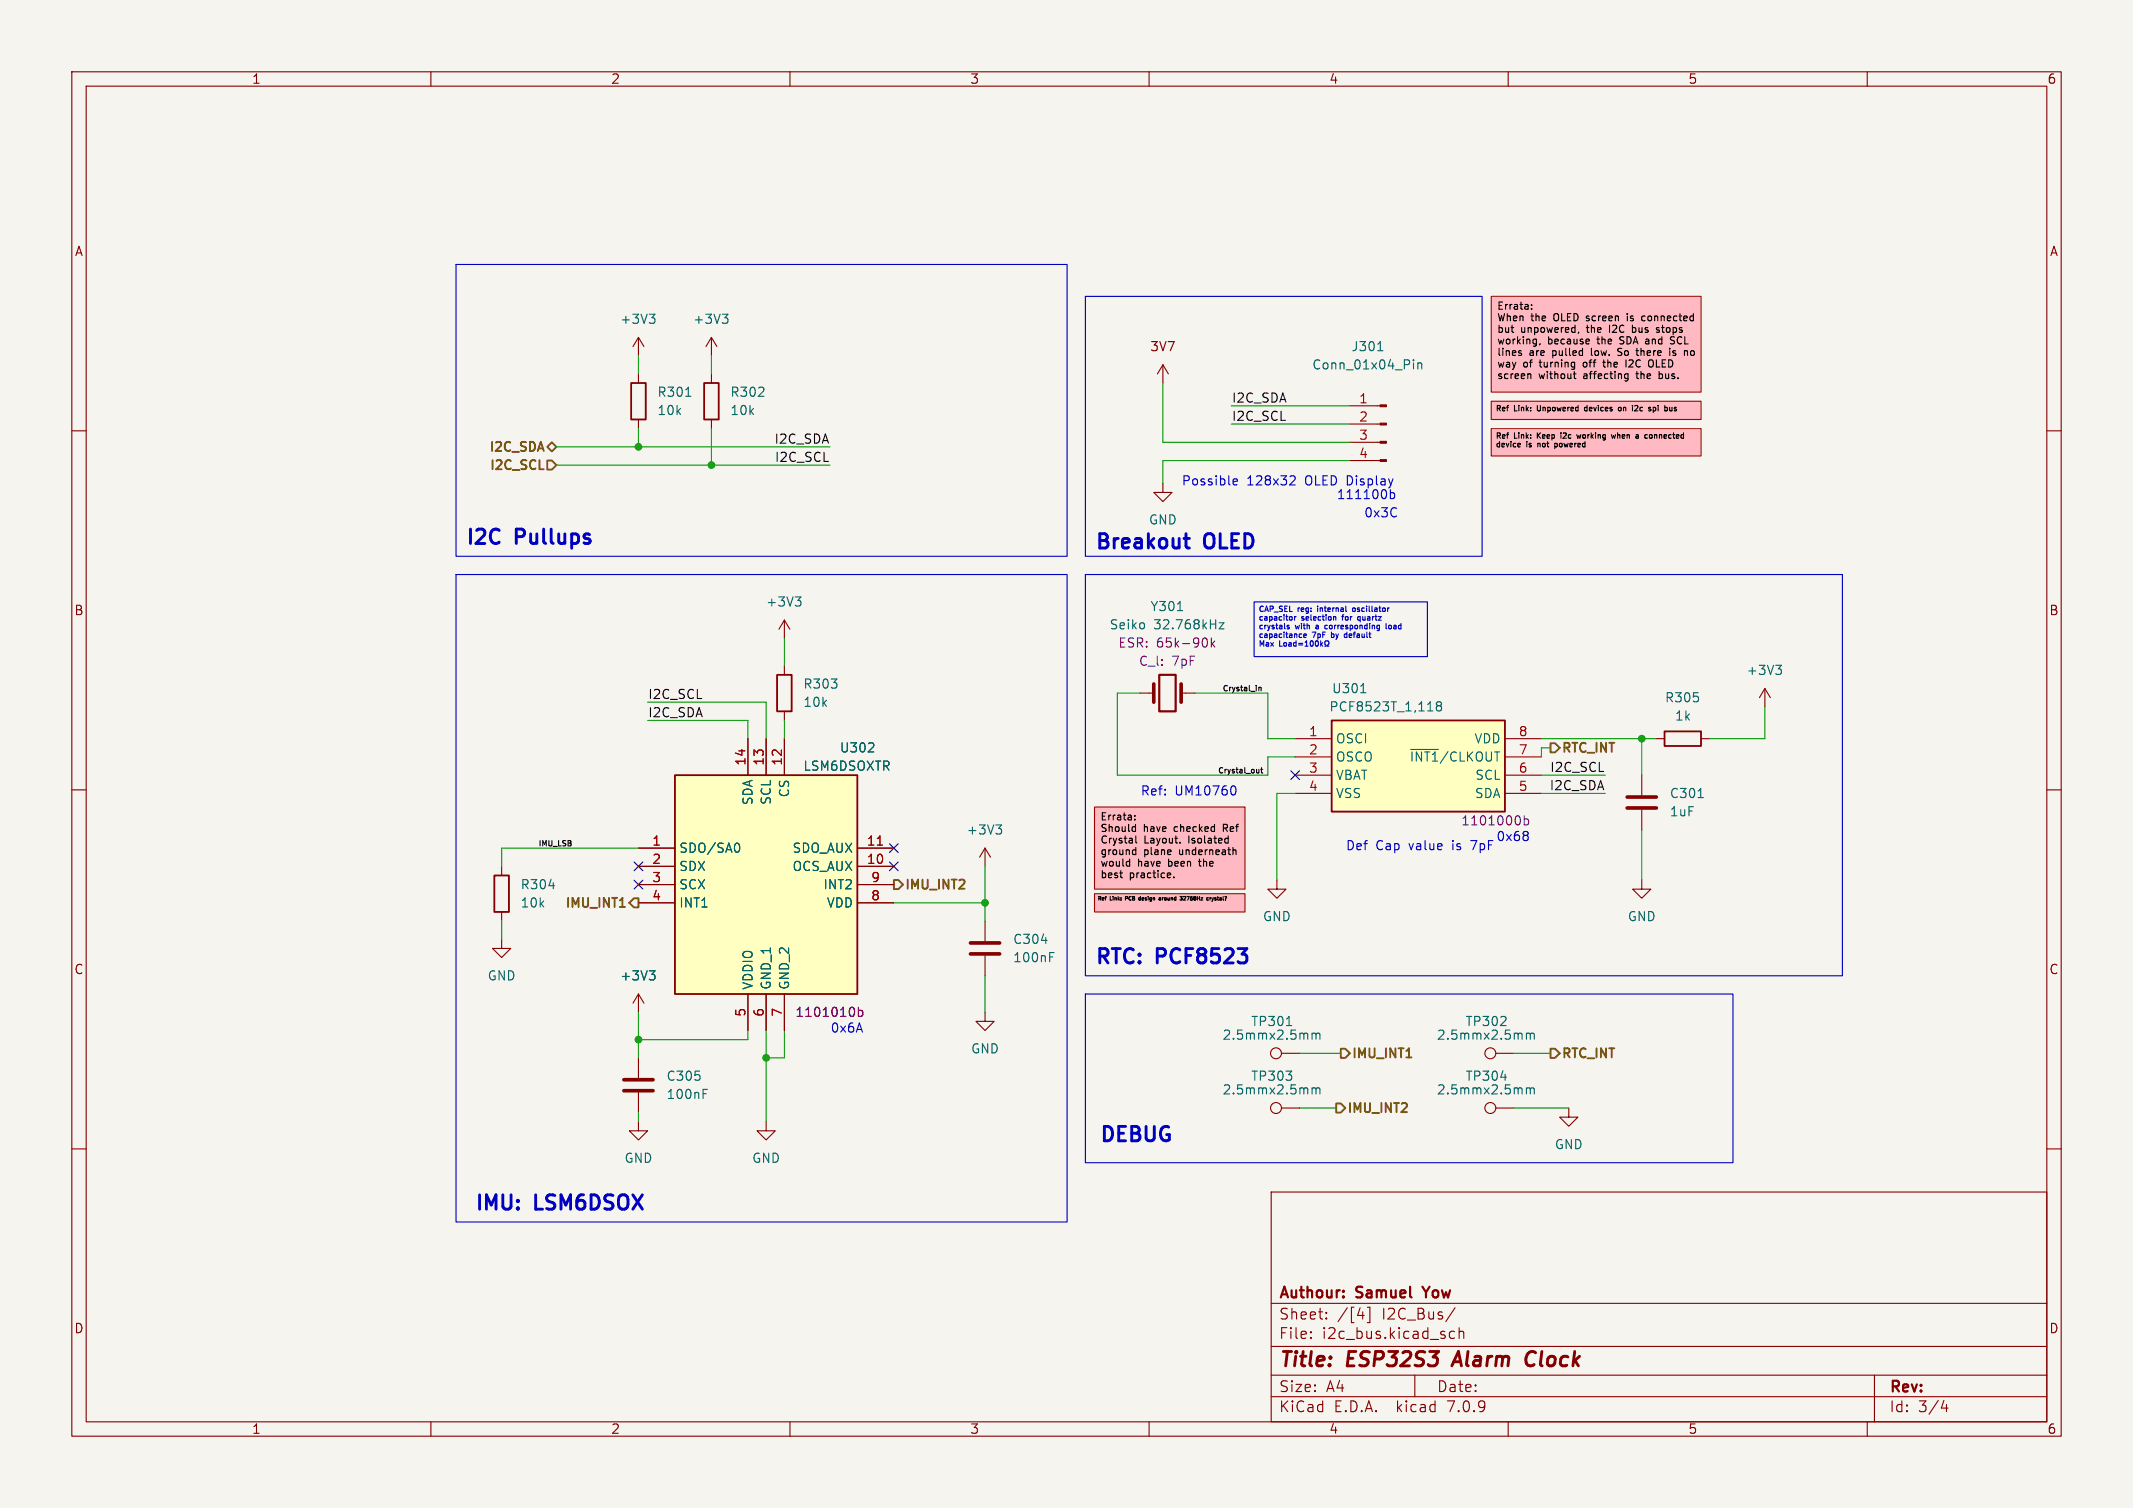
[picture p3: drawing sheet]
<svg xmlns="http://www.w3.org/2000/svg" width="297mm" height="210mm" viewBox="0 0 297 210" stroke-linecap="round" stroke-linejoin="round" font-family="sans-serif">
<path d="M0 0h297v210h-297z" fill="#f5f4ef" stroke="#f5f4ef" stroke-width=".14"/>
<g fill="none" stroke="#840000" stroke-width=".15">
<path d="M10 10h277v190h-277zM12 12h273v186h-273zM60 10v2M110 10v2M160 10v2M210 10v2M260 10v2M10 60h2M88.9 47v2.5M88.9 52.1v1.2M88.9 58.4v1.3M88.9 47l-.8 1.3"/>
<path d="M88.9 47l.8 1.3M99.1 47v2.5M99.1 52.1v1.2M99.1 58.4v1.3M99.1 47l-.8 1.3M99.1 47l.7 1.3M161.9 50.8l-.7 1.3M161.9 50.8v2.5M161.9 50.8l.8 1.3M188 59.1h4.2M188 56.5h4.2M285 60h2"/>
<path d="M161.9 67.3v1.3h1.3l-1.3 1.3-1.2-1.3h1.2M188 64.1h4.2M188 61.6h4.2M109.2 86.4l-.7 1.2M109.2 86.4v2.5M109.2 92.7v1.3M109.2 99.1v1.2M109.2 86.4l.8 1.2M158.7 96.5h2M164.5 96.5h1.9M245.7 95.9l-.7 1.3M245.7 95.9v2.5"/>
<path d="M245.7 95.9l.8 1.3M10 110h2M88.9 118.1h5.1M104.1 102.9v5.1M106.7 102.9v5.1M109.2 102.9v5.1M119.4 118.1h5.1M137.2 118.1v2.6M137.2 118.1l-.8 1.3M137.2 118.1l.7 1.3M180.3 102.9h5.1M180.3 105.4h5.1"/>
<path d="M180.3 108h5.1M180.3 110.5h5.1M209.5 102.9h5.1M209.5 105.4h5.1M209.5 108h5.1M209.5 110.5h5.1M228.6 108v2.7M228.6 112.8v2.8M230.5 102.9h1.3M236.9 102.9h1.2M285 110h2M69.8 130.8v1.3h1.3l-1.3 1.3-1.2-1.3h1.2"/>
<path d="M69.8 120.7v1.2M69.8 127v1.3M88.9 138.4v2.6M88.9 138.4l-.8 1.3M88.9 138.4l.8 1.3M88.9 120.7h5.1M88.9 123.2h5.1M88.9 125.7h5.1M104.1 138.4v5.1M106.7 138.4v5.1M109.2 138.4v5.1M119.4 120.7h5.1"/>
<path d="M119.4 123.2h5.1M119.4 125.7h5.1M137.2 128.3v2.8M137.2 133.1v2.8M177.8 122.6v1.2h1.3l-1.3 1.3-1.3-1.3h1.3M228.6 122.6v1.2h1.3l-1.3 1.3-1.3-1.3h1.3M10 160h2M88.9 156.2v1.3h1.3l-1.3 1.3-1.3-1.3h1.3M88.9 147.3v2.8M88.9 152.1v2.8M106.7 156.2v1.3h1.2l-1.2 1.3-1.3-1.3h1.3M137.2 141v1.2h1.2l-1.2 1.3-1.3-1.3h1.3"/>
<path d="M178.4 154.3h2.6M178.4 146.7h2.6M208.3 154.3h2.5M208.3 146.7h2.5M218.4 154.3v1.3h1.3l-1.3 1.2-1.2-1.2h1.2M285 160h2M177 166h108v32h-108zM60 198v2M110 198v2M160 198v2M177 194.5h108M177 191.5h108"/>
<path d="M177 187.5h108M177 181.5h108M182.5 186.3h.1l-.1 .1M182.5 186.3v.1M182.5 185.5v.1M182.5 185.5h.1l-.1 .1M184.7 183.6v.1M184.7 183.6h-.1l.1 .1M184.7 182.8v.1M184.7 182.8h-.1l.1 .1M189 183.2h1M189.7 182.7v1"/>
<path d="M190.4 182.1h.3v2.1h-.3M197 191.5v3M202.5 185.5l-.4-.1-.3 .3v.4l.2 .2 .1 .1 .4-.1M202.6 182.1l-1.3 2M203.2 185.5a.37 .37 0 0 1 .6 .1v.8M203.2 184.9v1.5M210 198v2M260 198v2M261 191.5v6.5M270.7 195l-.4 1.1h.9M271 195.6v1"/>
<circle cx="177.7" cy="154.3" r=".76"/>
<circle cx="177.7" cy="146.7" r=".76"/>
<circle cx="207.5" cy="154.3" r=".76"/>
<circle cx="207.5" cy="146.7" r=".76"/>
</g>
<path d="M203.1 188.2l-.9 2M213.5 188.2a1.13 1.13 0 0 0-1 .7 1.13 1.13 0 0 0 .2 1.2l.3 .1 .5-.1" fill="none" stroke="#840000" stroke-width=".4"/>
<path d="M161.4 94h2.3v5.1h-2.3zM198.1 179.2l.5 .8" fill="none" stroke="#840000" stroke-width=".3"/>
<g fill="#ffb9c2" stroke="#ffb9c2" stroke-width=".14">
<path d="M152.4 112.4h21v11.4h-21z"/>
<path d="M152.4 124.5h21v2.5h-21z"/>
<path d="M207.6 59.7h29.3v3.8h-29.3z"/>
<path d="M207.6 55.9h29.3v2.5h-29.3z"/>
<path d="M207.6 41.3h29.3v13.3h-29.3z"/>
</g>
<path d="M160.7 95.3v2.5M164.5 95.3v2.5M226.6 112.5h4M226.6 111h4M135.1 132.8h4.1M135.1 131.3h4.1M86.9 151.9h4M86.9 150.4h4" fill="none" stroke="#840000" stroke-width=".51"/>
<g fill="none" stroke="#006464" stroke-width=".15">
<path d="M90.4 43.8h.8l-.4 .4M91 44.2l.2 .3v.3l-.2 .2M95.5 55.2h.7M100.6 43.8h.8l-.5 .4M101.1 44.2l.3 .3v.3l-.3 .2M191.8 48.8h.8M196.8 50.1v.1M196.8 50.5v.9M197.4 50.5v.9M197.4 50.7l.2-.2 .3 .1 .1 .8M110.7 83.1h.8l-.4 .5M111.3 83.6l.2 .3v.3l-.2 .2"/>
<path d="M164 85h.7M169.8 86.7h.6l-.6 .9h.6M189.5 96.5h.7M200.2 98.3l-.2-.3 .2-.3h.3l.2 .3-.2 .3M200.2 98.3l-.2 .2 .1 .4 .1 .1 .4-.1 .1-.1v-.4l-.2-.1M200.2 98.3h.3M247.3 92.7h.7l-.4 .4M247.8 93.1l.2 .3v.3l-.2 .2M102.7 117.4a.79 .79 0 0 1 0 1.3M120.9 104.7h.8M121.6 103.6v.4M138.7 114.9h.8l-.5 .5"/>
<path d="M139.2 115.4l.3 .2v.3l-.3 .2M196.4 104.4h3.9M236.5 111.1h.7M76.4 123.3h.8M90.4 135.2h.8l-.4 .5M91 135.7l.2 .2v.3l-.2 .3M145 131h.8M146.2 133.3h.4M146.2 132.7h.6M97.9 152.3h.4M97.9 151.7h.6M179.1 142.8h.8"/>
<path d="M182.7 151.6l.4-.1 .1 .2M182.7 144l.4-.1 .1 .2M182.7 143.9v.8M182.7 151.5v.8M183.2 151.7l.2-.2 .3 .1 .1 .7M183.2 144.1l.2-.2h.3l.1 .8M183.2 144.1v.6M183.2 151.7v.6M209 150h.8M212.5 143.9v.8M212.5 151.5v.8M212.5 151.6l.4-.1 .2 .2"/>
<path d="M212.5 144l.4-.1 .2 .2M213.1 151.7l.2-.2 .3 .1v.7M213.1 144.1v.6M213.1 151.7v.6M213.1 144.1l.2-.2h.3v.8"/>
</g>
<path d="M167.8 88.8a.79 .79 0 0 1 0 1.3M168.7 88.8v1.3M168.8 89.6l.4 .5M169.2 89.3l-.5 .5M212.2 113.6v1.3M212.2 114.1l.4-.1 .2 .3v.3l-.1 .2h-.5M119.5 140.3v1.2M119.5 140.8l.4-.1 .2 .2v.4l-.1 .2h-.5" fill="none" stroke="#840084" stroke-width=".15"/>
<path d="M87.9 53.3h2v5.1h-2zM98 53.3h2.1v5.1h-2.1zM108.2 94h2v5.1h-2zM94 108h25.4v30.4h-25.4zM185.4 100.3h24.1v12.7h-24.1zM231.8 101.9h5.1v2h-5.1zM68.8 121.9h2.1v5.1h-2.1z" fill="none" stroke="#840000" stroke-width=".25"/>
<g fill="#840000" stroke="#840000" stroke-width=".15">
<path d="M192.2 64h.8v.3h-.8z"/>
<path d="M192.2 61.5h.8v.2h-.8z"/>
<path d="M192.2 58.9h.8v.3h-.8z"/>
<path d="M192.2 56.4h.8v.2h-.8z"/>
</g>
<g fill="#ffffc2" stroke="#ffffc2" stroke-width=".14">
<path d="M94 108h25.4v30.4h-25.4z"/>
<path d="M185.4 100.3h24.1v12.7h-24.1z"/>
</g>
<path d="M122.2 117.7h.7" fill="none" stroke="#a90000" stroke-width=".15"/>
<path d="M76.2 64.1h.6l.7 .7-.7 .6h-.6zM76.2 62.2l.6-.6 .7 .6-.7 .7zM215.9 103.5h.6l.7 .6-.7 .7h-.6zM86.3 126.3h.7M87.6 125.7l.7-.6h.6v1.3h-.6zM124.5 122.6h.6l.6 .6-.6 .6h-.6zM186.1 153.7h.6l.6 .6-.6 .6h-.6zM186.7 146.1h.6l.7 .6-.7 .6h-.6zM195.8 147.3h.7M215.9 146.1h.6l.7 .6-.7 .6h-.6z" fill="none" stroke="#725600" stroke-width=".25"/>
<path d="M175.3 95.7v.5M175.3 95.8l.3-.1v.5M175.3 107.1v.5M175.3 107.6h-.2M175.5 107.1h.3M175.6 106.9v.6l.2 .1" fill="none" stroke="#0f0f0f" stroke-width=".15"/>
<g fill="none" stroke="#0000c2" stroke-width=".15">
<path d="M63.5 36.8h85.1v40.7h-85.1zM151.1 41.3h55.3v36.2h-55.3zM171.7 67.1l.6-.1-.1-.3h-.3l-.2 .2 .1 .6h.4M179.8 66.3h.4l.1 .3v.2l-.7 .7h.7M193.6 68.2v1.2M194.1 68.7l.1 .1-.1 .5-.1 .1h-.4M63.5 80h85.1v90.2h-85.1zM151.1 80h105.4v55.9h-105.4zM174.6 83.8h24.2v7.6h-24.2zM175.5 89.2v.8M175.9 84.5l-.2-.1-.2 .1M176 89.2v.8"/>
<path d="M176.1 85.2l.3-.8 .2 .8M177.3 84.5l-.4-.1v.8M177.8 86.8v.7M178.2 89.2v.8h.3M178.6 84.4l-.4 .1M178.8 89.6v.2l.1 .2 .2-.1v-.3M178.9 86.8v.7M179.1 85.6v.7M179.1 88v.7M179.3 84.4h-.4v.8M179.5 89.7v.3h.3M179.5 87.4l-.1 .2"/>
<path d="M179.6 84.4v.8M179.8 89.6v.4M180.1 89.6l.1 .4h.3M180.3 85.9v.5M180.5 89.2v.8M180.5 85.9h-.2M180.8 89.8h.6M181.6 86.8v.7M181.6 88.3v.4h.3M181.7 90h.4M181.7 89.5l.2-.3v.8M181.9 88.3v.2h-.4"/>
<path d="M182 86.8v.8M182.5 89.3a.36 .36 0 0 0-.1 .4 .36 .36 0 0 0 .4 .3l.1-.3M182.5 85.6v.7M182.7 88h.5l-.3 .8M183.1 89.7l.2 .3 .2-.1 .1-.2M183.3 87.3l-.1 .1 .1 .2M183.5 84.4v.1M183.5 84.7v.5M183.9 89.2v.8M184 89.7l.2 .3M184.2 85.6v.7M184.5 84.4v.7"/>
<path d="M184.5 87.5h.3M184.5 89.7l.1 .1v.2h-.1M184.5 88h-.3v.8M185 89.3v.3l-.1 .4h.1M185.4 88v.8M185.4 88.7l.1 .1M187.3 88.7h.2M187.4 84.4v.7M187.5 88v.8M188.7 84.7h-.2l-.2 .1 .1 .3h.3M189.1 85.9v.4h.3M190.3 84.4v.1"/>
<path d="M190.3 88v.7M190.4 86.8v.8M190.6 84.4v.7M190.7 88v.7M191 84.4v.7M191.6 85.6v.7M192.1 84.4v.7M193 86.8v.7l.1 .1M193.7 87.1h-.2l-.1 .1v.3h.3M195.1 86.8v.8M171.8 109.4a.79 .79 0 0 1 0 1.3M212.6 115.8l.2 .2-.2 .3 .2 .3v.2l-.2 .3"/>
<path d="M151.1 138.4h90.2v23.5h-90.2z"/>
</g>
<path d="M164.9 75h.7M165.2 76.2l.4 .1" fill="none" stroke="#0000c2" stroke-width=".4"/>
<path d="M207.6 59.7h29.3v3.8h-29.3zM207.6 55.9h29.3v2.5h-29.3zM207.6 41.3h29.3v13.3h-29.3zM152.4 112.4h21v11.4h-21zM152.4 124.5h21v2.5h-21z" fill="none" stroke="#af1803" stroke-width=".15"/>
<g fill="none" stroke="#000" stroke-width=".15">
<path d="M208.9 56.5h-.4v.7M210.1 56.5l-.2 .1M210.9 56.5v.7M211.5 56.5h.1M211.6 49.2h.2l.1 .2-.2 .1h-.2M212.5 56.5v.7M212.9 52.1l.3 .1v.5M213.3 42.4v.1M213.3 43v.1M214.1 56.5v.7M214.4 47.8v.2M214.5 56.5v.6"/>
<path d="M219.1 52.1h.3M219.2 51.7v.9l.2 .1M219.7 56.5v.7M219.8 46.2l-.1 .2M220.4 50.6l.1 .4M220.9 44.6l.1 .1M220.9 44.1v.2M221 56.5v.7M221 56.8l-.2-.1-.2 .2 .1 .3h.3M221.2 47.2l.1 .3-.5 .1M221.3 47.8l-.1 .1M221.6 48.5v1"/>
<path d="M222.6 56.5h.1M223.2 50.4h.3M223.3 50.1v.9l.2 .1M224.1 45.3v1M225.3 49.5h.3M225.4 56.8l.2-.1 .1 .2v.2l-.3 .1M225.5 47.8l.2 .1M225.5 47.2l.1 .1M225.7 48.5h-.3l-.1 .2 .1 .2 .2 .1M226.3 52.1h.4M226.3 52.7h.4M226.4 50.1v1"/>
<path d="M226.6 43.7v.1M226.6 44v.7M226.7 52.1v.8l-.1 .1-.2 .1M227.3 45.3v1M227.3 46.2l.3 .1M227.3 56.5h.1M227.4 50.5l-.6 .6h.6M227.6 45.6l-.3 .1M227.6 56.5h.3l.2 .2-.5 .5h.5M227.8 52.1h.4M227.8 48.8h.4M228.1 49.5h.1"/>
<path d="M228.7 44.6h.4M228.7 44.1h.4M230.2 50.3a.67 .67 0 0 1-.2 .8h-.2M230.3 56.7l.3 .2-.1 .2-.2 .1M230.6 45.8l.5 .3-.2 .2-.3-.1M230.9 56.5h.1M231 52.7h.3M231 51.7v1M231 45.7l-.2-.1-.2 .2M231.3 52.1h-.3M231.8 56.5v.7M232.5 48.8v.7"/>
<path d="M233.1 47.5l.1 .1-.1 .2h-.5M233.3 48.9l-.2-.1-.2 .2 .5 .3M233.4 49.4l-.2 .1h-.3M233.4 56.8l-.2-.1-.1 .1 .1 .1 .2 .1v.2h-.3M235.7 48.8l-.2 .1-.1 .1v.4l.3 .1M208.8 61.5v.7M208.9 60.4l-.4-.1v.7M210.1 60.3l-.2 .1M210.4 61.5v.1M210.9 60.3v.7M211.5 60.3v.1M212.5 60.3v.7"/>
<path d="M214.1 60.3v.7M214.1 61.7v.5M214.5 60.3l-.4 .4M215.5 61.5v.6M216.5 61.7v.8M216.8 62.1l-.1 .1h-.2M217.3 60.3v.1M217.3 60.5v.5M217.7 60.4l.1-.1 .3 .1M218.1 60.6l-.5 .4h.5M220.1 60.5l-.1 .5-.2-.3-.1 .3M220.7 61.5v.7"/>
<path d="M221.6 60.3v.7M222.2 60.3v.1M225 60.5l-.2 .5M225.2 60.3v.7M225.5 60.5l-.3 .1M229.1 60.6v.4M230.4 60.5v.5M230.7 60.6h-.3M233 60.3v.6M234.4 60.3v.7M157.3 119.6v1M157.8 115.1l.3 .1"/>
<path d="M157.9 118.3l.3 .1M158 114.1v.1M158 113.6v.1M158.1 114.8v1M158.1 115.7l-.3 .1M158.2 116.4v.9l.1 .1M158.2 118v1M158.2 119h-.3M164.3 117.3v.1M166.9 120h.4M170.3 115.3h.4M170.7 114.8h-.4v1"/>
<path d="M170.9 116.7l.1 .1M171 116.4v1M171 117.4h-.1M171.8 118.3l.3 .2v.5M153.3 125.1l-.1-.2h-.2v.5M153.5 125.1v-.1l.2 .1M153.9 125h.1M154 124.9h-.1v.5M154.6 124.9v.5M155 124.9h.1M155 125v.4M155.2 125.1h.2"/>
<path d="M155.2 125v.4M155.7 124.9v.5M155.9 125l-.2 .2M155.9 121.6h.4M156.1 125v.1M156.2 122.2h.1M156.9 125.1h-.2M157 125.1l-.1-.2h-.2v.5M157 125.1h-.1M157.3 120.6h-.3M157.5 124.9h-.2l-.1 .2M157.9 125v-.1h-.2v.5"/>
<path d="M158.6 125h.2M158.8 124.9v.5M159.3 125.1l-.1-.1-.2 .1v.2h.2M159.3 125.1l-.3 .1M159.6 125l-.2 .1M159.9 124.9h.1M159.9 125v.4M160.3 125l-.2 .1M160.3 125v.4M160.6 125.1h.2M160.6 125v.4M161.4 125l.2 .1"/>
<path d="M161.9 125v.4M162 125l-.1 .1M162.4 125.1l-.1-.1-.2 .1 .1 .2h.2M162.6 125v.3M162.8 125v.4M162.9 121.6l.1 .2-.5 .1M163 122.2h-.1M163.1 125.1h.2M163.1 125v.4M163.4 122.1v.1M163.7 125l-.2 .1M163.7 124.9v.5"/>
<path d="M164.3 124.9h.3l-.2 .1 .2 .1M164.8 124.9h.2l.1 .2M165.3 124.9h.3l-.2 .5M165.8 125.1h.2M166 124.9h-.1l-.1 .2M166.3 125.1l-.1-.1 .1-.1h.2l-.1 .2M166.7 124.9v.5M167 124.9v.5M167.2 125h.3l-.3 .4M168.3 125l-.3 .1M168.5 125v.4M168.6 125l-.1 .1"/>
<path d="M168.7 125l.2 .4 .1-.4M169.3 125l-.2 .1 .2 .1v.1h-.2M169.5 125h.2M169.6 124.9v.4l.1 .1M169.9 125l.2 .1M170.3 124.9v.4M170.5 124.9h.3l-.1 .2"/>
</g>
<g fill="none" stroke="#009600" stroke-width=".15">
<path d="M88.9 49.5v2.6M88.9 59.7v2.5M99.1 49.5v2.6M99.1 59.7v5.1M161.9 53.3v8.3h26.1M171.4 56.5h16.6M171.4 59.1h16.6M77.5 64.8h38.1M77.5 62.2h38.1M188 64.1h-26.1v3.2M90.2 97.8h16.5v5.1M109.2 88.9v3.8"/>
<path d="M158.7 96.5h-3.1v11.5h20.9v-2.6h3.8M166.4 96.5h10.1v6.4h3.8M245.7 98.4v4.5h-7.6M88.9 118.1h-19.1v2.6M90.2 100.3h13.9v2.6M109.2 100.3v2.6M180.3 110.5h-2.5v12.1M214.6 110.5h8.9M214.6 102.9h15.9M214.6 108h8.9M215.9 104.1h-1.3v1.3M228.6 102.9v5.1"/>
<path d="M228.6 115.6v7M69.8 128.3v2.5M124.5 125.7h12.7M137.2 120.7v7.6M137.2 135.9v5.1M88.9 141v6.3M88.9 154.9v1.3M104.1 143.5v1.3h-15.2M106.7 143.5v12.7M109.2 143.5v3.8h-2.5M181 154.3h5.1M181 146.7h5.7"/>
<path d="M210.8 154.3h7.6M210.8 146.7h5.1"/>
</g>
<path d="M123.9 117.5l1.2 1.2M125.1 117.5l-1.2 1.2M179.7 107.3l1.2 1.3M180.9 107.3l-1.2 1.3M88.3 122.6l1.2 1.2M88.3 120l1.2 1.3M89.5 122.6l-1.2 1.2M89.5 120l-1.2 1.3M123.9 120l1.2 1.3M125.1 120l-1.2 1.3" fill="none" stroke="#000084" stroke-width=".15"/>
<g fill="#009600" stroke="#009600" stroke-width=".15">
<circle cx="137.2" cy="125.7" r=".46"/>
<circle cx="106.7" cy="147.3" r=".46"/>
<circle cx="88.9" cy="144.8" r=".46"/>
<circle cx="88.9" cy="62.2" r=".46"/>
<circle cx="99.1" cy="64.8" r=".46"/>
<circle cx="228.6" cy="102.9" r=".46"/>
</g>
<g font-size="2.8" fill="#0000c2">
<text x="64.8" y="76">I2C</text>
<text x="72" y="76">Pullups</text>
<text x="152.4" y="76.6">Breakout</text>
<text x="167.9" y="76.6">OLED</text>
<text x="152.4" y="134.4">RTC:</text>
<text x="161.2" y="134.4">PCF8523</text>
<text x="153" y="159.1">DEBUG</text>
<text x="66" y="168.7">IMU:</text>
<text x="74.6" y="168.7">LSM6DSOX</text>
</g>
<g font-size="2.8" fill="#840000">
<text x="178" y="190.9">Title:</text>
<text x="187.7" y="190.9">ESP32S3</text>
<text x="203.3" y="190.9">Alarm</text>
<text x="214.1" y="190.9">Clock</text>
</g>
<g font-size="2.1" fill="#840000">
<text x="178" y="184">Sheet:</text>
<text x="178" y="181.2">Authour:</text>
<text x="186.2" y="184">/[4]</text>
<text x="189" y="181.2">Samuel</text>
<text x="192.5" y="184">I2C_Bus/</text>
<text x="198.9" y="181.2">Yow</text>
<text x="178" y="186.7">File:</text>
<text x="184.1" y="186.7">i2c_bus.kicad_sch</text>
<text x="178" y="196.9">KiCad</text>
<text x="178" y="194.1">Size:</text>
<text x="184.7" y="194.1">A4</text>
<text x="185.7" y="196.9">E.D.A.</text>
<text x="194.6" y="196.9">kicad</text>
<text x="200" y="194.1">Date:</text>
<text x="201.8" y="196.9">7.0.9</text>
<text x="263" y="194.3">Rev:</text>
<text x="263" y="196.9">Id:</text>
<text x="267.1" y="196.9">3/4</text>
</g>
<g font-size="1.8" fill="#840000">
<text x="35" y="11.9">1</text>
<text x="85" y="11.9">2</text>
<text x="135" y="11.9">3</text>
<text x="185" y="11.9">4</text>
<text x="235" y="11.9">5</text>
<text x="285" y="11.9">6</text>
<text x="10.3" y="35.9">A</text>
<text x="285.3" y="35.9">A</text>
<text x="160.1" y="49.1">3V7</text>
<text x="10.3" y="85.9">B</text>
<text x="285.3" y="85.9">B</text>
<text x="10.3" y="135.9">C</text>
<text x="285.3" y="135.9">C</text>
<text x="10.3" y="185.9">D</text>
<text x="285.3" y="185.9">D</text>
<text x="35" y="199.9">1</text>
<text x="85" y="199.9">2</text>
<text x="135" y="199.9">3</text>
<text x="185" y="199.9">4</text>
<text x="235" y="199.9">5</text>
<text x="285" y="199.9">6</text>
</g>
<g font-size="1.8" fill="#006464">
<text x="86.3" y="45.3">+3V3</text>
<text x="96.4" y="45.3">+3V3</text>
<text x="182.6" y="51.7">Conn_01x04_Pin</text>
<text x="188.1" y="49.1">J301</text>
<text x="91.4" y="55.5">R301</text>
<text x="91.4" y="58">10k</text>
<text x="101.6" y="55.5">R302</text>
<text x="101.6" y="58">10k</text>
<text x="159.9" y="73.3">GND</text>
<text x="106.6" y="84.7">+3V3</text>
<text x="154.4" y="87.9">Seiko</text>
<text x="160.1" y="85.3">Y301</text>
<text x="160.7" y="87.9">32.768kHz</text>
<text x="243.1" y="94.2">+3V3</text>
<text x="111.8" y="96.1">R303</text>
<text x="111.8" y="98.7">10k</text>
<text x="185" y="99.3">PCF8523T_1,118</text>
<text x="185.4" y="96.7">U301</text>
<text x="231.7" y="98">R305</text>
<text x="233.1" y="100.6">1k</text>
<text x="111.8" y="107.5">LSM6DSOXTR</text>
<text x="116.8" y="105">U302</text>
<text x="185.9" y="103.7">OSCI</text>
<text x="185.9" y="106.3">OSCO</text>
<text x="196.2" y="106.3">~{INT1}/CLKOUT</text>
<text x="205.2" y="103.7">VDD</text>
<text x="105" y="112.2" transform="rotate(-90 105 112.2)">SDA</text>
<text x="107.5" y="112.2" transform="rotate(-90 107.5 112.2)">SCL</text>
<text x="110.1" y="111.1" transform="rotate(-90 110.1 111.1)">CS</text>
<text x="185.9" y="108.8">VBAT</text>
<text x="185.9" y="111.4">VSS</text>
<text x="205.3" y="111.4">SDA</text>
<text x="205.3" y="108.8">SCL</text>
<text x="232.4" y="111.4">C301</text>
<text x="232.4" y="113.9">1uF</text>
<text x="94.5" y="119">SDO/SA0</text>
<text x="110.3" y="119">SDO_AUX</text>
<text x="134.5" y="116.4">+3V3</text>
<text x="72.4" y="124.1">R304</text>
<text x="94.5" y="121.5">SDX</text>
<text x="94.5" y="124.1">SCX</text>
<text x="110.3" y="121.5">OCS_AUX</text>
<text x="114.6" y="124.1">INT2</text>
<text x="72.4" y="126.6">10k</text>
<text x="94.5" y="126.6">INT1</text>
<text x="115" y="126.6">VDD</text>
<text x="141" y="131.7">C304</text>
<text x="175.8" y="128.5">GND</text>
<text x="226.6" y="128.5">GND</text>
<text x="67.8" y="136.8">GND</text>
<text x="86.3" y="136.8">+3V3</text>
<text x="105" y="137.9" transform="rotate(-90 105 137.9)">VDDIO</text>
<text x="107.5" y="137.9" transform="rotate(-90 107.5 137.9)">GND_1</text>
<text x="110.1" y="137.9" transform="rotate(-90 110.1 137.9)">GND_2</text>
<text x="141" y="134.2">100nF</text>
<text x="174.1" y="143.1">TP301</text>
<text x="204" y="143.1">TP302</text>
<text x="135.1" y="146.9">GND</text>
<text x="170.1" y="145">2.5mmx2.5mm</text>
<text x="200" y="145">2.5mmx2.5mm</text>
<text x="92.7" y="150.7">C305</text>
<text x="92.7" y="153.3">100nF</text>
<text x="170.1" y="152.6">2.5mmx2.5mm</text>
<text x="174.1" y="150.7">TP303</text>
<text x="200" y="152.6">2.5mmx2.5mm</text>
<text x="204" y="150.7">TP304</text>
<text x="216.4" y="160.2">GND</text>
<text x="86.9" y="162.2">GND</text>
<text x="104.6" y="162.2">GND</text>
</g>
<g font-size="1.8" fill="#0f0f0f">
<text x="171.4" y="56.2">I2C_SDA</text>
<text x="171.4" y="58.7">I2C_SCL</text>
<text x="107.7" y="61.9">I2C_SDA</text>
<text x="107.8" y="64.4">I2C_SCL</text>
<text x="90.2" y="100">I2C_SDA</text>
<text x="90.2" y="97.4">I2C_SCL</text>
<text x="215.8" y="107.6">I2C_SCL</text>
<text x="215.7" y="110.1">I2C_SDA</text>
</g>
<g font-size="1.8" fill="#a90000">
<text x="189.2" y="56.3">1</text>
<text x="189.2" y="58.8">2</text>
<text x="189.2" y="61.3">3</text>
<text x="189.2" y="63.9">4</text>
<text x="103.9" y="106.7" transform="rotate(-90 103.9 106.7)">14</text>
<text x="106.4" y="106.7" transform="rotate(-90 106.4 106.7)">13</text>
<text x="109" y="106.7" transform="rotate(-90 109 106.7)">12</text>
<text x="182.2" y="102.6">1</text>
<text x="182.2" y="105.2">2</text>
<text x="182.2" y="107.7">3</text>
<text x="211.4" y="107.7">6</text>
<text x="211.4" y="105.2">7</text>
<text x="211.4" y="102.6">8</text>
<text x="182.2" y="110.2">4</text>
<text x="211.4" y="110.2">5</text>
<text x="90.7" y="117.9">1</text>
<text x="120.6" y="117.9">11</text>
<text x="90.7" y="120.4">2</text>
<text x="90.7" y="122.9">3</text>
<text x="90.7" y="125.5">4</text>
<text x="120.6" y="120.4">10</text>
<text x="121.2" y="125.5">8</text>
<text x="121.2" y="122.9">9</text>
<text x="103.9" y="141.7" transform="rotate(-90 103.9 141.7)">5</text>
<text x="106.4" y="141.7" transform="rotate(-90 106.4 141.7)">6</text>
<text x="109" y="141.7" transform="rotate(-90 109 141.7)">7</text>
</g>
<g font-size="1.8" fill="#725600">
<text x="67.9" y="63.2">I2C_SDA</text>
<text x="67.9" y="65.8">I2C_SCL</text>
<text x="217.4" y="105.2">RTC_INT</text>
<text x="125.9" y="124.2">IMU_INT2</text>
<text x="78.5" y="126.7">IMU_INT1</text>
<text x="188.2" y="147.7">IMU_INT1</text>
<text x="217.4" y="147.7">RTC_INT</text>
<text x="187.5" y="155.3">IMU_INT2</text>
</g>
<g font-size="1.8" fill="#0000c2">
<text x="164.5" y="67.7">Possible</text>
<text x="173.6" y="67.7">128x32</text>
<text x="181.9" y="67.7">OLED Display</text>
<text x="189.9" y="72.1">0x3C</text>
<text x="158.7" y="110.9">Ref:</text>
<text x="163.6" y="110.9">UM10760</text>
<text x="187.3" y="118.5">Def</text>
<text x="191.6" y="118.5">Cap</text>
<text x="196.3" y="118.5">value</text>
<text x="202.5" y="118.5">is</text>
<text x="205.3" y="118.5">7pF</text>
<text x="208.3" y="117.2">0x68</text>
<text x="115.6" y="143.9">0x6A</text>
</g>
<g font-size="1.8" fill="#840084">
<text x="155.6" y="90.4">ESR:</text>
<text x="158.5" y="92.9">C_l:</text>
<text x="161" y="90.4">65k-90k</text>
<text x="163.2" y="92.9">7pF</text>
<text x="203.4" y="115.2">1101000b</text>
<text x="110.7" y="141.8">1101010b</text>
</g>
<text font-size="1.7" fill="#0000c2" x="186.1" y="69.6">111100b</text>
<g font-size="1.4">
<text x="208.4" y="43.5">Errata:</text>
<text x="208.4" y="45.1">When</text>
<text x="208.4" y="46.7">but</text>
<text x="211.8" y="46.7">unpowered,</text>
<text x="213.2" y="45.1">the</text>
<text x="216.6" y="45.1">OLED</text>
<text x="221.2" y="46.7">the</text>
<text x="221.4" y="45.1">screen</text>
<text x="224.5" y="46.7">I2C</text>
<text x="227.3" y="45.1">is</text>
<text x="228" y="46.7">bus</text>
<text x="229.6" y="45.1">connected</text>
<text x="231.6" y="46.7">stops</text>
<text x="208.4" y="48.3">working,</text>
<text x="208.4" y="49.9">lines</text>
<text x="208.4" y="51.5">way</text>
<text x="208.4" y="53.1">screen</text>
<text x="212.1" y="51.5">of</text>
<text x="213" y="49.9">are</text>
<text x="214.3" y="53.1">without</text>
<text x="214.6" y="51.5">turning</text>
<text x="215.6" y="48.3">because</text>
<text x="216.4" y="49.9">pulled</text>
<text x="220.7" y="53.1">affecting</text>
<text x="220.9" y="51.5">off</text>
<text x="222" y="49.9">low.</text>
<text x="222.7" y="48.3">the</text>
<text x="224" y="51.5">the</text>
<text x="226" y="49.9">So</text>
<text x="226" y="48.3">SDA and</text>
<text x="227.3" y="51.5">I2C</text>
<text x="228.4" y="53.1">the</text>
<text x="228.9" y="49.9">there</text>
<text x="230.8" y="51.5">OLED</text>
<text x="231.7" y="53.1">bus.</text>
<text x="233.6" y="48.3">SCL</text>
<text x="233.7" y="49.9">is</text>
<text x="236" y="49.9">no</text>
<text x="153.2" y="114.6">Errata:</text>
<text x="153.2" y="116.2">Should</text>
<text x="153.2" y="117.8">Crystal</text>
<text x="153.2" y="119.4">ground</text>
<text x="159.3" y="116.2">have</text>
<text x="159.3" y="119.4">plane</text>
<text x="159.4" y="117.8">Layout.</text>
<text x="163.7" y="116.2">checked</text>
<text x="164.4" y="119.4">underneath</text>
<text x="165.7" y="117.8">Isolated</text>
<text x="170.8" y="116.2">Ref</text>
<text x="153.2" y="121">would</text>
<text x="153.2" y="122.7">best</text>
<text x="157.3" y="122.7">practice.</text>
<text x="158.5" y="121">have</text>
<text x="162.9" y="121">been</text>
<text x="167.4" y="121">the</text>
</g>
<g font-size="1">
<text x="208.2" y="57.6">Ref</text>
<text x="210.9" y="57.6">Link:</text>
<text x="214.4" y="57.6">Unpowered</text>
<text x="221.3" y="57.6">devices</text>
<text x="226.3" y="57.6">on</text>
<text x="228.6" y="57.6">i2c</text>
<text x="231.2" y="57.6">spi</text>
<text x="208.2" y="61.5">Ref</text>
<text x="208.2" y="62.7">device</text>
<text x="210.9" y="61.5">Link:</text>
<text x="212.6" y="62.7">is</text>
<text x="214.4" y="61.5">Keep</text>
<text x="214.5" y="62.7">not</text>
<text x="217.1" y="62.7">powered</text>
<text x="218" y="61.5">i2c</text>
<text x="220.6" y="61.5">working</text>
<text x="225.7" y="61.5">when</text>
<text x="229.4" y="61.5">a</text>
<text x="230.9" y="61.5">connected</text>
</g>
<g font-size="1" fill="#0000c2">
<text x="175.2" y="85.6">CAP_SEL</text>
<text x="175.2" y="86.8">capacitor</text>
<text x="175.2" y="88">crystals</text>
<text x="175.2" y="89.2">capacitance</text>
<text x="180.5" y="88">with</text>
<text x="180.8" y="85.6">reg:</text>
<text x="181.3" y="86.8">selection</text>
<text x="182.8" y="89.2">7pF</text>
<text x="183.6" y="88">a</text>
<text x="183.8" y="85.6">internal</text>
<text x="185.1" y="88">corresponding</text>
<text x="185.7" y="89.2">by</text>
<text x="187.3" y="86.8">for</text>
<text x="187.9" y="89.2">default</text>
<text x="189" y="85.6">oscillator</text>
<text x="189.7" y="86.8">quartz</text>
<text x="194" y="88">load</text>
<text x="175.2" y="90.4">Max</text>
</g>
<g font-size="1" fill="#0f0f0f">
<text x="170.2" y="96.3">Crystal_in</text>
<text x="169.5" y="107.7">Crystal_out</text>
<text x="74.9" y="117.9">IMU_LSB</text>
</g>
<g font-size=".7">
<text x="152.8" y="125.8">Ref</text>
<text x="154.7" y="125.8">Link:</text>
<text x="157.2" y="125.8">PCB</text>
<text x="159.4" y="125.8">design</text>
<text x="162.6" y="125.8">around</text>
<text x="165.9" y="125.8">32768Hz</text>
<text x="170" y="125.8">crystal?</text>
</g>
</svg>
